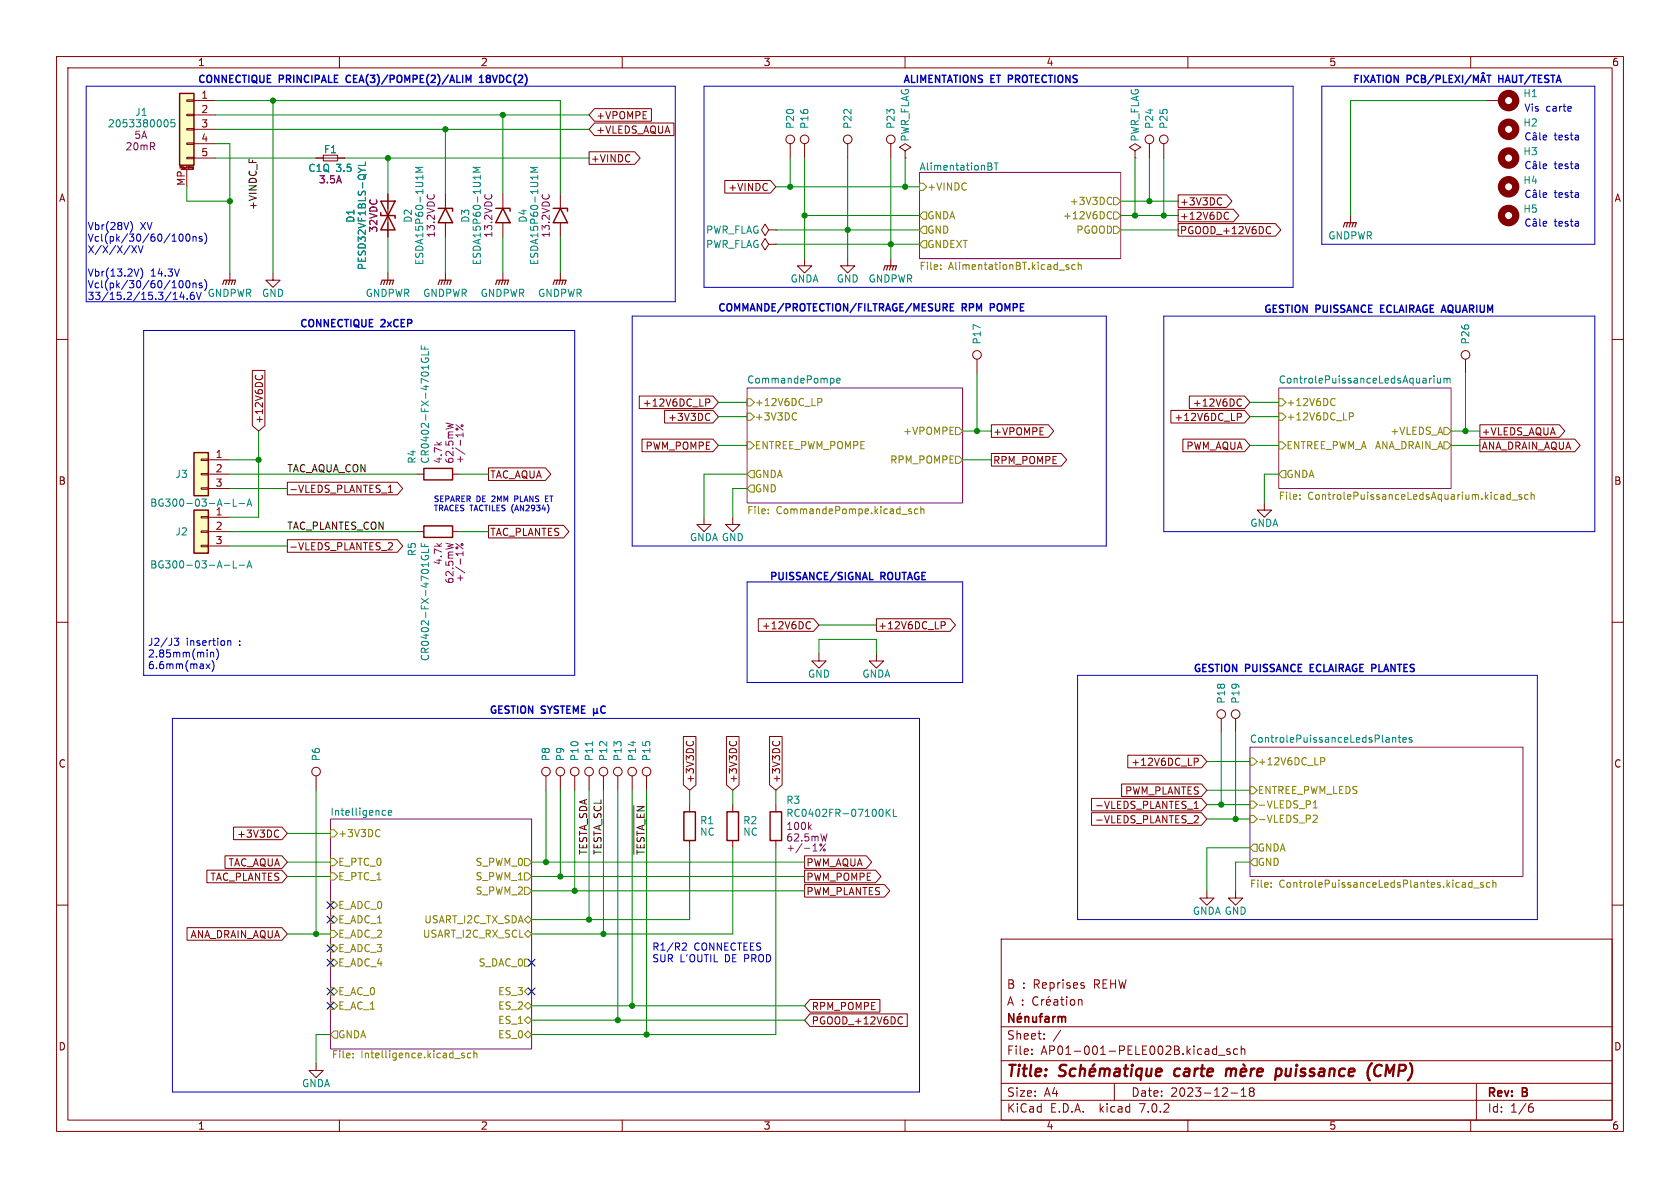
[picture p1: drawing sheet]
<svg xmlns="http://www.w3.org/2000/svg" width="297mm" height="210mm" viewBox="0 0 297 210" stroke-linecap="round" stroke-linejoin="round" font-family="sans-serif">
<g fill="none" stroke="#840000" stroke-width=".18">
<path d="M10 10h277v190h-277zM12 12h273v186h-273zM33 17.7h1.3v.2h-1.3zM34.3 17.8h3.8M60 10v2M105.1 19.2h10.1v2.2h-10.1l-1-1.1zM110 10v2M160 10v2M210 10v2M260 10v2M262.9 17.8h2.5M31.8 29.8v-.4l.2 .3 .1-.3v.4"/>
<path d="M32 30h2M33 27.8h1.3v.3h-1.3zM33 25.3h1.3v.2h-1.3zM33 22.7h1.3v.3h-1.3zM33 20.2h1.3v.2h-1.3zM33 30v3M33.3 29.4v.3M33.5 29.4h.1M34 29.6l.1 .1h.1M34 29.5h.2v.3l-.2 .1M34 29.5v.1M34.3 20.3h3.8"/>
<path d="M34.3 22.9h3.8M34.3 25.4h3.8M34.3 27.9h3.8M55.9 27.9h5.1M57.1 27.4h2.6v1h-2.6zM68.6 34.3v7.6M78.7 34.3v2.5M78.7 39.4v2.5M88.9 34.3v2.5M88.9 39.4v2.5M99.1 34.3v2.5M99.1 39.4v2.5"/>
<path d="M104.1 26.8h8.1l1 1.1-1 1.2h-8.1zM105.1 21.7h14.1v2.3h-14.1l-1-1.1zM128.1 31.9h8.1l1 1.1-1 1.1h-8.1zM139.7 25.4v2.5M142.2 25.4v2.5M149.9 25.4v2.5M157.5 25.4v2.5M160 26.7l1-.7-1-.6-1 .6 1 .7v1.2M160 27.9h.1M200.7 26.7l1-.7-1-.6-1.1 .6 1.1 .7v1.2M200.7 27.9h.1M203.2 25.4v2.5"/>
<path d="M205.7 25.4v2.5M208.3 34.4h8.5l1 1.2-1 1.1h-8.5zM208.3 37h9.7l1 1.1-1 1.1h-9.7zM208.3 39.5h17.2l.9 1.1-.9 1.2h-17.2zM215.7 35l.3 .1M216 36.1l-.3 .1M216.8 37.5l.4 .1M217.2 38.7l-.4 .1M238.8 38.1v1.3M10 60h2M40.6 48.3v1.2M48.3 48.3v1.2h1.2l-1.2 1.3-1.3-1.3h1.3"/>
<path d="M68.6 48.3v1.2M78.7 48.3v1.2M88.9 48.3v1.2M99.1 48.3v1.2M135.9 40.6l-.6-1-.7 1 .7 1.1 .6-1.1h1.3M135.9 43.2l-.6-1-.7 1 .7 1 .6-1h1.3M137.2 40.6h.1M137.2 43.2h.1M142.2 45.7v1.3h1.3l-1.3 1.3-1.2-1.3h1.2M149.9 45.7v1.3h1.2l-1.2 1.3-1.3-1.3h1.3M157.5 45.7v1.3M224.4 40l.2 .2"/>
<path d="M224.6 41.2l-.2 .1M285 60h2M44.6 65.5h2.2v9.7l-1.1 1-1.1-1zM45.2 66.3l-.1 .4M46.3 66.3l.1 .4M113 70h13l1 1.1-1 1.1h-13zM113.5 77.6h12.5l1 1.1-1 1.2h-12.5zM117.5 72.5h8.5l1 1.2-1 1.1h-8.5zM124.8 70.5h.4l.3 .3-.1 .3-.6 .1M125.2 73.1l.3 .1M125.5 74.2l-.3 .1M172.7 63.5v2.5"/>
<path d="M175.3 75.1h10l1 1.1-1 1.1h-10zM207 72.5h13l1 1.2-1 1.1h-13zM209.1 77.6h10.9l1 1.1-1 1.2h-10.9zM210.3 70h9.7l1 1.1-1 1.1h-9.7zM218.7 73.1h.5l.3 .2-.2 .4h-.6M218.9 70.6l.3-.1 .3 .1M219.5 71.7l-.3 .1-.3-.1M259.1 63.5v2.5M261.6 77.6h16.8l1 1.1-1 1.2h-16.8zM261.6 75.1h14.1l.9 1.1-.9 1.1h-14.1zM35.6 96.4h1.2v.2h-1.2zM35.6 93.9h1.2v.2h-1.2z"/>
<path d="M35.6 91.3h1.2v.3h-1.2zM35.6 86.2h1.2v.3h-1.2zM35.6 83.7h1.2v.2h-1.2zM35.6 81.2h1.2v.2h-1.2zM36.8 83.8h3.8M36.8 91.4h3.8M36.8 94h3.8M36.8 96.5h3.8M36.8 81.3h3.8M36.8 86.4h3.8M50.8 95.4h19.4l1 1.1-1 1.1h-19.4zM50.8 85.2h19.4l1 1.2-1 1.1h-19.4z"/>
<path d="M68.7 87h.7M68.8 86.1l.2-.3v1.2M68.8 95.9l.5 .1 .1 .3-.8 .9h.8M73.7 83.8h1.2M73.7 94h1.2M80 83.8h1.3M80 94h1.3M86.4 92.9h13.2l1 1.1-1 1.1h-13.2zM86.4 82.7h10l1 1.1-1 1.1h-10zM124.5 91.4v1.3h1.2l-1.2 1.3-1.3-1.3h1.3M129.5 91.4v1.3h1.3l-1.3 1.3-1.2-1.3h1.2M175.3 80.2h12.3l1 1.1-1 1.1h-12.3z"/>
<path d="M223.5 88.9v1.3h1.3l-1.3 1.2-1.3-1.2h1.3M10 110h2M134.1 109.4h9.7l1 1.1-1 1.1h-9.7zM142.7 110l.3-.1 .3 .1M143.3 111l-.3 .2-.3-.1M144.8 115.6v1.2h1.2l-1.2 1.3-1.3-1.3h1.3M154.9 115.6v1.2h1.3l-1.3 1.3-1.2-1.3h1.2M154.9 109.4h13.1l.9 1.1-.9 1.1h-13.1zM166.4 109.9h.5l.2 .2-.1 .4-.6 .1M285 110h2M55.9 137.2v2.5M96.5 137.2v2.5"/>
<path d="M99.1 137.2v2.5M101.6 137.2v2.5M104.1 137.2v2.5M106.7 137.2v2.5M109.2 137.2v2.5M111.8 137.2v2.5M114.3 137.2v2.5M120.8 130.2h2.2v8.5l-1.1 1-1.1-1zM121.4 131.1l-.1 .2M122.5 131.1l.1 .2M128.4 130.2h2.3v8.5l-1.2 1-1.1-1zM129.1 131.1l-.2 .2"/>
<path d="M130.1 131.1l.1 .2M136 130.2h2.3v8.5l-1.1 1-1.2-1zM136.7 131.1l-.1 .2M137.7 131.1l.1 .2M198.3 138.6h14.1l1 1.1-1 1.1h-14.1zM199.4 133.5h13l1 1.1-1 1.1h-13zM211.1 134h.5l.2 .3-.1 .3-.6 .1M215.9 127v2.5M218.4 127v2.5M10 160h2M36.6 153.8h13.2l1 1.1-1 1.2h-13.2zM39.8 151.3h10l1 1.1-1 1.1h-10z"/>
<path d="M41.3 146.2h8.5l1 1.1-1 1.1h-8.5zM49 146.7l.3 .1M49.3 147.9l-.3 .1M121.9 142.2v1.3M121.9 148.6v1.3M129.5 142.2v1.3M129.5 148.6v1.3M137.2 142.2v1.3M137.2 148.6v1.3M142.2 151.3h11l.9 1.1-.9 1.1h-11zM142.2 156.4h14.2l.9 1.1-.9 1.1h-14.2zM142.2 153.8h12.6l.9 1.1-.9 1.2h-12.6z"/>
<path d="M193 141.1h19.4l1 1.1-1 1.2h-19.4zM193 143.7h19.4l1 1.1-1 1.1h-19.4zM211.1 142.9h.7M211.1 142l.4-.4v1.3M211.3 144.2h.4l.1 .4-.7 .9h.7M213.4 157.5v1.3h1.2l-1.2 1.2-1.3-1.2h1.3M218.4 157.5v1.3h1.3l-1.3 1.2-1.2-1.2h1.2M285 160h2M33.1 164h16.7l1 1.1-1 1.1h-16.7zM143.2 179.2h17.2v2.3h-17.2l-1-1.2zM143.2 176.7h12.4v2.2h-12.4l-1-1.1zM159.3 179.7l.2 .2"/>
<path d="M177 166h108v32h-108zM178.1 177.7l.5-1.5 .5 1.5M178.3 177.3h.7M180.8 177.6v.1M180.8 176.8v.1M183.5 176.3a.6 .6 0 0 0-.7 0 .6 .6 0 0 0-.2 .8 .56 .56 0 0 0 .3 .5 .56 .56 0 0 0 .6 0M184.1 176.7v1M184.6 176.7l-.3 .1-.2 .2M185 177.2l.7-.1-.1-.3-.4-.1-.2 .2 .1 .7h.5M185.5 176.1l-.2 .2M186.4 176.8h.5l.1 .9M187 177.1h-.5a.29 .29 0 0 0-.2 .3 .29 .29 0 0 0 .2 .3l.5-.1"/>
<path d="M187.5 176.7h.6M187.7 176.2v1.3l.4 .2M188.6 176.2v.1M188.6 176.7v1M189.3 176.8l.2-.1 .4 .1 .1 .6-.1 .2-.4 .1-.2-.1zM190.6 176.8l.3-.1 .3 .1 .1 .9M190.6 176.7v1M191.5 174.2l.2 .2-.2 .3M191.5 173.7l.1 .1M55.9 188v1.2h1.2l-1.2 1.3-1.3-1.3h1.3M60 198v2M110 198v2"/>
<path d="M159.5 180.9l-.2 .1M160 198v2M177 194.5h108M177 191.5h108M177 187.5h108M177 181.5h108M182.4 186.3v.1M182.4 185.5v.1M184.6 183.6v.1M184.6 182.8v.1M197 191.5v3M210 198v2"/>
<path d="M214.6 185.4l.5 .1M215.1 184.9v1.5M215.1 186.3l-.5 .1M215.4 186.5h1.2M217.4 185.5l-.3-.1-.2 .2v.2l.5 .2v.3h-.5M217.6 193.2h1.2M218.8 185.5l-.4-.1-.3 .3v.4l.1 .2h.6M219.4 193.8h.9M219.4 192.7l.5-.4v1.5M219.4 185.5l.2-.1 .4 .1 .1 .9M219.4 184.9v1.5M221.1 192.9l-.2 .3v.5l.2 .1h.3l.3-.3-.1-.4-.2-.2"/>
<path d="M221.1 192.9l-.2-.2 .2-.4h.3l.3 .3-.3 .3M221.1 192.9h.3M260 198v2M261 191.5v6.5M270.5 195.7h.4l.2 .3-.1 .5-.5 .1M270.9 195.1l-.4 .1"/>
<circle cx="139.7" cy="24.6" r=".76"/>
<circle cx="142.2" cy="24.6" r=".76"/>
<circle cx="149.9" cy="24.6" r=".76"/>
<circle cx="157.5" cy="24.6" r=".76"/>
<circle cx="203.2" cy="24.6" r=".76"/>
<circle cx="205.7" cy="24.6" r=".76"/>
<circle cx="172.7" cy="62.7" r=".76"/>
<circle cx="259.1" cy="62.7" r=".76"/>
<circle cx="55.9" cy="136.4" r=".76"/>
<circle cx="96.5" cy="136.4" r=".76"/>
<circle cx="99.1" cy="136.4" r=".76"/>
<circle cx="101.6" cy="136.4" r=".76"/>
<circle cx="104.1" cy="136.4" r=".76"/>
<circle cx="106.7" cy="136.4" r=".76"/>
<circle cx="109.2" cy="136.4" r=".76"/>
<circle cx="111.8" cy="136.4" r=".76"/>
<circle cx="114.3" cy="136.4" r=".76"/>
<circle cx="215.9" cy="126.2" r=".76"/>
<circle cx="218.4" cy="126.2" r=".76"/>
</g>
<g fill="none" stroke="#840000" stroke-width=".4">
<path d="M188.5 188.3a.85 .85 0 0 0-1 .1 .45 .45 0 0 0 .2 .8l.3 .1a.49 .49 0 0 1 .4 .5 .49 .49 0 0 1-.5 .4l-.7-.1M190.2 189a.66 .66 0 0 0-1 .3l-.1 .6 .2 .2 .1 .1 .6-.1M191 189.1a.49 .49 0 0 1 .8 .1l-.1 1M191.1 188.2l-.3 2M192.6 189.6l1-.2v-.4l-.2-.1-.6 .1-.2 .9 .2 .3 .6-.1M193.5 188.1l-.3 .3M194.5 189.1a.49 .49 0 0 1 .8 .1M194.5 188.9l-.2 1.3M195.3 189.2a.5 .5 0 0 1 .8-.2v1.2M195.3 189.2l-.1 1M197.2 189l.2-.1 .5 .1v1.2M198 189.4l-.7 .1a.4 .4 0 0 0-.3 .3 .4 .4 0 0 0 .2 .4l.7-.1"/>
<path d="M198.7 188.9h.7M199 188.2l-.2 1.7 .1 .2 .4 .1M200.1 188.9l-.2 1.3M200.2 188.2v.2M200.2 188.2l-.1 .1 .1 .1M200.2 188.2l.1 .1-.1 .1M201.9 189a.66 .66 0 0 0-1 .3l-.1 .6 .2 .2 .2 .1 .5-.1M201.9 188.9l-.3 2M202.8 188.9l-.1 1.2a.57 .57 0 0 0 .8-.1M203.6 188.9l-.2 1.3M204.4 189.6l.9-.2v-.4l-.2-.1-.6 .1-.2 .9 .3 .3 .6-.1M207.6 189.3v.7"/>
<path d="M216.8 189.1a.49 .49 0 0 1 .9 .1M216.9 188.9l-.2 1.3M217.7 189.2a.5 .5 0 0 1 .8-.2l-.1 1.2M217.7 189.2l-.2 1M219.3 189.6l1-.2v-.4l-.2-.1-.6 .1-.2 .9 .2 .3 .6-.1M219.8 188.1l.3 .3M221.2 188.9l-.1 1.3M221.8 188.9l-.4 .1-.2 .3M222.3 189.6l.9-.2v-.4l-.6-.1-.3 .3v.9l.2 .1 .6-.1M225.7 189l.2-.1 .5 .1 .2 .3-.1 .6a.66 .66 0 0 1-1 .2M225.7 188.9l-.3 2M242.1 190.9l.1 .1"/>
<path d="M242.6 187.9l-.5 .6M243.7 188.2a1.2 1.2 0 0 0-.5 1.9l.3 .1"/>
</g>
<g fill="none" stroke="#840000" stroke-width=".3">
<path d="M179.2 179.2v1.5l-.8-1.5v1.5M180.4 179.1l-.3 .2M181.2 179.8l.2-.1 .4 .1 .1 .9M181.2 179.7v1M182.6 179.7v.9l.4 .1 .2-.1M183.2 179.7v1M183.7 179.7h.6M184.3 179.2l-.4 .2v1.3M184.8 179.8h.6v.9M186.1 179.7v1M186.6 179.7l-.3 .1-.2 .2M187.1 179.8l.4-.1 .2 .2"/>
<path d="M187.1 179.7v1M187.7 179.9l.2-.2 .4 .1 .1 .9M187.7 179.9v.8M179.9 180.2l.7-.1-.1-.3-.4-.1-.2 .2v.7h.6M185.4 180.1h-.5a.29 .29 0 0 0-.2 .3 .29 .29 0 0 0 .2 .3l.5-.1"/>
</g>
<g fill="#fff" stroke="#fff" stroke-width=".18">
<path d="M221 132.1h48.2v22.8h-48.2z"/>
<path d="M226.1 68.6h30.4v17.8h-30.4z"/>
<path d="M132.1 68.6h38.1v20.3h-38.1z"/>
<path d="M162.6 30.5h35.5v15.2h-35.5z"/>
<path d="M58.4 144.8h35.6v40.6h-35.6z"/>
</g>
<g fill="none" stroke="#840084" stroke-width=".18">
<path d="M162.6 30.5h35.5v15.2h-35.5zM78.8 74.8l1.3 .3M80.6 75.1l1.3 .9M81.9 76.5v.8M132.1 68.6h38.1v20.3h-38.1zM226.1 68.6h30.4v17.8h-30.4zM78.8 96l1.3 .3M80.6 96.1l1.3 .9M81.9 97.5v.7M221 132.1h48.2v22.8h-48.2zM58.4 144.8h35.6v40.6h-35.6zM143.1 146.2l.3 .4"/>
<path d="M143.4 145.8l-.5 .5M143.7 150.4h.8M145.9 149.2l-1 1.2M146.2 147.4l-.3 1.3"/>
<circle cx="81.7" cy="75.3" r=".18"/>
<circle cx="81.7" cy="96.2" r=".18"/>
<circle cx="145.7" cy="150.3" r=".18"/>
</g>
<g fill="none" stroke="#848400" stroke-width=".18">
<path d="M162.6 32.4h.6l.6 .6-.6 .7h-.6zM163.2 37.5h.6v1.2h-.6l-.6-.6zM196 37.5l.3-.1 .2 .1M196.3 34.9l.2 .1M196.5 36l-.2 .1M196.5 38.6l-.2 .1-.3-.1M196.8 34.9h.7l.6 .7-.6 .6h-.7zM196.8 37.5h.7l.6 .6-.6 .6h-.7zM163.2 42.5h.6v1.3h-.6l-.6-.6zM163.2 40h.6v1.3h-.6l-.6-.7zM166.3 47.5v.1M166.3 46.8v.2"/>
<path d="M188.5 47.2l.4 .1 .1 .2-.2 .1h-.4M188.5 46.8h.4M190.1 46.8h-.4l-.2 .2 .1 .6h.5M190.6 46.9l.2-.1h.3l.1 .8M190.6 46.4v1.2M196.8 40h.7l.6 .6-.6 .7h-.7zM132.1 73h.6l.6 .7-.6 .6h-.6zM132.1 78.1h.6l.6 .6-.6 .7h-.6zM132.1 70.5h.6l.6 .6-.6 .7h-.6zM140.6 73l.2 .1M140.8 74.1l-.2 .1M144.6 70.4h.5l.2 .3-.1 .3-.6 .1"/>
<path d="M168.9 75.6h.6l.7 .6-.7 .6h-.6zM226.1 73h.6l.6 .7-.6 .6h-.6zM226.1 78.1h.6l.6 .6-.6 .7h-.6zM226.1 70.5h.6l.6 .6-.6 .7h-.6zM235.7 70.4l.3 .2M236 71.6l-.3 .1M238.6 73h.4l.3 .2-.1 .4h-.6M255.3 75.6h.6l.6 .6-.6 .6h-.6zM255.3 78.1h.6l.6 .6-.6 .7h-.6zM132.7 83.2h.6v1.3h-.6l-.6-.7zM132.7 85.7h.6v1.3h-.6l-.6-.6zM135.8 90.7v.1"/>
<path d="M135.8 90v.1M160.8 90.4l.3 .1 .1 .1-.2 .2h-.3M160.8 90h.3M162.3 90h-.4l-.2 .2 .1 .6h.5M162.8 90.1l.2-.1h.3v.8M162.8 89.5v1.3M168.9 80.6h.6l.7 .7-.7 .6h-.6zM226.7 83.2h.6v1.3h-.6l-.6-.7zM229.8 88.2v.1M229.8 87.5v.1M267 87v1.3M267 87.5l-.4-.1-.2 .3 .1 .5h.5"/>
<path d="M267.3 88.4h1M269 87.5l-.3-.1-.2 .2 .1 .2 .4 .1v.3h-.5M270.1 87.5l-.3-.1-.3 .3 .2 .5h.4M270.7 87.5l.2-.1 .3 .1v.8M270.7 87v1.3M221 134h.6l.6 .6-.6 .7h-.6zM221 139.1h.6l.6 .6-.6 .6h-.6zM233.5 133.9h.5l.2 .3-.1 .3-.6 .1M58.4 146.7h.7l.6 .6-.6 .7h-.7zM58.4 151.8h.7l.6 .6-.6 .6h-.7zM58.4 154.3h.7l.6 .6-.6 .7h-.7zM58.4 159.4h.7l.6 .6-.6 .7h-.7z"/>
<path d="M66.9 146.6l.3 .2M67.2 147.8l-.3 .1M92.7 151.8h.6l.7 .6-.7 .6h-.6zM92.7 154.3h.6l.7 .6-.7 .7h-.6zM92.7 156.8h.6l.7 .7-.7 .6h-.6zM221 144.1h.6l.6 .7-.6 .6h-.6zM221 141.6h.6l.6 .6-.6 .7h-.6zM221.6 149.2h.6v1.3h-.6l-.6-.6zM221.6 151.8h.6v1.2h-.6l-.6-.6zM224.7 156.7v.2M224.7 156.1v.1M232.1 142.8h.8"/>
<path d="M232.1 141.9l.4-.3v1.2M232.3 144.1l.5 .1 .1 .3-.8 .9h.8M260.2 155.6v1.3M260.2 156.1l-.3-.1-.3 .3 .1 .5h.5M260.5 157h1M262.2 156.1l-.3-.1-.2 .2 .1 .2 .4 .1v.3h-.5M263.4 156.1l-.4-.1-.2 .3 .1 .5h.5M263.9 156.1l.2-.1 .3 .1 .1 .8M263.9 155.6v1.3M58.4 161.9h.7l.6 .7-.6 .6h-.7zM58.4 174.6h.7l.6 .7-.6 .6h-.7zM58.4 177.2h.7l.6 .6-.6 .6h-.7z"/>
<path d="M58.4 164.5h.7l.6 .6-.6 .6h-.7zM58.4 167h.7l.6 .6-.6 .7h-.7zM58.4 169.5h.7l.6 .7-.6 .6h-.7zM92.7 177.8l.6-.6 .7 .6-.7 .6zM92.7 169.5h.6l.7 .7-.7 .6h-.6zM92.7 162.6l.6-.7 .7 .7-.7 .6zM92.7 175.3l.6-.7 .7 .7-.7 .6zM93.3 164.5l.7 .6-.7 .6-.6-.6zM59.1 182.2h.6v1.3h-.6l-.7-.6zM62.4 186.9v.1M62.4 186.2v.1M81.6 186.4l.5 .4-.1 .2-.4-.1"/>
<path d="M82.1 186.2h-.3l-.2 .1M83.2 186.2h-.3l-.3 .2 .1 .5h.5M83.8 186.3l.2-.1h.3v.8M83.8 185.7v1.3M92.7 182.9l.6-.7 .7 .7-.7 .6zM92.7 180.3l.6-.6 .7 .6-.7 .7z"/>
</g>
<g fill="none" stroke="#008484" stroke-width=".18">
<path d="M29.3 21.2a.68 .68 0 0 1 .4 .6 .68 .68 0 0 1-.4 .6M30.9 21.2h-.6l-.1 .6 .2-.2 .4 .1 .1 .2v.4l-.2 .1-.5-.1M63.3 29.7l.7 .4M64.6 28.6v.6h-1.3M74.8 29.6h-1.3l.9 .4-.9 .4h1.3M74.8 31v.7M84.9 29.6h-1.3l1 .4-1 .4h1.3M84.9 31v.7M95.1 31v.7M95.1 29.6h-1.3l.9 .4-.9 .4h1.3M175.1 28.8l.2 .2-.2 .4 .3 .2-.1 .3-.2 .2M175.7 28.8h.8"/>
<path d="M176.1 28.8v1.3M74.5 61.1v.6h1.2M74.5 63.3a.59 .59 0 0 0 .6 .8 .59 .59 0 0 0 .6-.8h-.5v.2M75.1 61.3v.4M75.7 62.1v.6h-1.2M147.3 66.9l.1 .2-.1 .6M147.9 67.3l.6-.1v-.3h-.4l-.2 .1 .1 .7h.5M253.1 66.9l-.3 .1M253.5 66.4v.2M253.5 66.9v.8M254.1 66.9l.1 .8h.3l.2-.1M254.7 66.9v.8"/>
<path d="M255.3 67l.3-.1 .2 .1M255.3 66.9v.8M255.8 67l.2-.1h.3l.1 .8M255.8 67v.7M39.7 99.9h.9M39.7 89h.9M41.2 99.1v1.3h.7M41.2 88.2v1.3h.7M42.3 99.9h.9M42.3 89h.9M43.7 89.5l.4-1.3 .4 1.3M43.8 89.1h.6"/>
<path d="M74.5 96v.6h1.2M74.5 98.2a.59 .59 0 0 0 .6 .8 .59 .59 0 0 0 .6-.8h-.5v.2M75.1 96.2v.4M75.7 97v.6h-1.2M43.7 100.4l.4-1.3 .4 1.3M43.8 100h.6M104.7 131.1v.7M246.2 130.4v.8M246.2 130.5l.2-.1h.3v.8M247.2 130.4h.4M247.3 129.9v1.1l.3 .2M248 130.8l.6-.1v-.3h-.4l-.2 .1 .1 .7h.5"/>
<path d="M249.6 130.4h-.3l-.2 .1 .1 .2 .4 .2v.3h-.5M67.8 143.3h.4M68.2 144.1h-.4M68.6 143.7l.6-.1v-.3h-.4l-.2 .2 .1 .6h.5M156 143.2l.1 .3-.1 .7M156.7 143.1v1.2M156.8 143.6l.6 .7M157.4 143.1l-.7 .7M157.9 143.1v1.2h.6"/>
</g>
<g fill="none" stroke="#840000" stroke-width=".25">
<path d="M31.7 16.5h2.6v12.7h-2.6zM67.3 37.6v.5h2.5v.5M67.3 35.6l2.5 5h-2.5l2.5-5zM77.5 36.8h2.5v.5M78.7 36.8l1.3 2.6h-2.5zM87.6 36.8h2.6v.5M88.9 36.8l1.3 2.6h-2.6zM97.8 36.8h2.5v.5M99.1 36.8l1.2 2.6h-2.5zM34.3 90.2h2.5v7.6h-2.5zM34.3 80h2.5v7.6h-2.5zM74.9 82.8h5.1v2h-5.1z"/>
<path d="M74.9 93h5.1v2h-5.1zM120.9 143.5h2v5.1h-2zM128.5 143.5h2.1v5.1h-2.1zM136.1 143.5h2.1v5.1h-2.1z"/>
</g>
<g fill="none" stroke="#840000" stroke-width=".2">
<path d="M238.3 39.4l-.3 .7M238.8 39.4l-.3 .7M239.3 39.4l-.3 .7M39.4 50.3l.2-.8h2.1l-.3 .8M40.1 49.5l-.2 .8M40.6 49.5l-.2 .8M41.1 49.5l-.2 .8M67.3 50.3l.3-.8h2l-.3 .8M68.1 49.5l-.3 .8M68.6 49.5l-.3 .8M69.1 49.5l-.3 .8M77.5 50.3l.2-.8h2.1l-.3 .8"/>
<path d="M78.2 49.5l-.2 .8M78.7 49.5l-.2 .8M79.2 49.5l-.2 .8M87.6 50.3l.3-.8h2l-.2 .8M88.4 49.5l-.3 .8M88.9 49.5l-.3 .8M89.4 49.5l-.2 .8M97.8 50.3l.2-.8h2.1l-.3 .8M98.6 49.5l-.3 .8M99.1 49.5l-.3 .8M99.6 49.5l-.3 .8M156.2 47.8l.3-.8h2l-.3 .8"/>
<path d="M157 47l-.3 .8M157.5 47l-.3 .8M158 47l-.3 .8M237.5 40.1l.2-.7h2.1l-.3 .7"/>
</g>
<g fill="#ffffc2" stroke="#ffffc2" stroke-width=".18">
<path d="M31.7 16.5h2.6v12.7h-2.6z"/>
<path d="M34.3 90.2h2.5v7.6h-2.5z"/>
<path d="M34.3 80h2.5v7.6h-2.5z"/>
</g>
<g fill="none" stroke="#840000" stroke-width="1.3">
<circle cx="266.7" cy="17.8" r="1.27"/>
<circle cx="266.7" cy="38.1" r="1.27"/>
<circle cx="266.7" cy="33" r="1.27"/>
<circle cx="266.7" cy="27.9" r="1.27"/>
<circle cx="266.7" cy="22.9" r="1.27"/>
</g>
<path d="M112 142.4v8.6" fill="none" stroke="#000" stroke-width=".18"/>
<g fill="none" stroke="#0000c2" stroke-width=".18">
<path d="M15.2 15.2h104.2v38.1h-104.2zM124.5 15.2h104.1v35.6h-104.1zM233.7 15.2h48.2v28h-48.2zM23.1 39.1a1.47 1.47 0 0 1 0 1.9M270.5 23.6a.6 .6 0 0 0-.8 .4 .6 .6 0 0 0 .6 .7l.2-.1M270.5 28.7a.6 .6 0 0 0-.8 .4 .6 .6 0 0 0 .6 .7l.2-.1M270.5 33.7a.6 .6 0 0 0-.8 .5 .6 .6 0 0 0 .6 .7l.2-.1M270.5 38.8a.6 .6 0 0 0-.8 .5 .6 .6 0 0 0 .6 .7l.2-.1M271.1 24h.4l.1 .7M271.1 29h.4l.1 .8M271.1 34.1h.4l.1 .8M271.1 39.2h.4l.1 .8"/>
<path d="M271.1 23.6l.2-.2 .2 .2M271.1 28.7l.2-.2 .2 .2M271.1 33.7l.2-.1 .2 .1M271.1 38.8l.2-.2 .2 .2M271.6 24.2l-.4 .1-.2 .1 .2 .3h.4M271.6 29.3h-.4l-.2 .2 .2 .3h.4M271.6 34.4h-.4l-.2 .2 .2 .3 .4-.1M271.6 39.4l-.4 .1-.2 .2 .2 .3 .4-.1M272.2 23.5v1.1l.2 .1M272.2 28.5v1.1l.2 .2M272.2 33.6v1.1l.2 .2M272.2 38.7v1.1l.2 .2"/>
<path d="M272.8 24.3l.6-.1v-.2l-.4-.1-.2 .2 .1 .6h.5M272.8 29.4l.6-.1v-.3h-.4l-.2 .2 .1 .6h.5M272.8 34.5l.6-.1v-.3l-.4-.1-.2 .2 .1 .6h.5M272.8 39.6l.6-.2v-.2l-.4-.1-.2 .2 .1 .6h.5M23.3 43.4l.8 1.3M24.1 43.4l-.8 1.3M24.4 43.4l.5 1.3 .4-1.3M24.6 47.5l-.5 1.3M24.9 47.4a1.47 1.47 0 0 1 0 1.8M25.4 58.4h76.2v61h-76.2zM30.6 52.9h.7M31.7 41.6l.2-.2a.68 .68 0 0 1 .5 .6 .68 .68 0 0 1-.5 .6l-.2-.2"/>
<path d="M31.7 49.8l.2-.2a.68 .68 0 0 1 .5 .6 .68 .68 0 0 1-.5 .7l-.2-.3M32.1 51.6l-.3 .9h.8M32.4 52.1v.8M33 41.5l.2-.1a.68 .68 0 0 1 .4 .6 .68 .68 0 0 1-.4 .6l-.2-.1-.1-.3zM33 49.7l.2-.1a.68 .68 0 0 1 .4 .6 .68 .68 0 0 1-.4 .7l-.2-.1-.1-.4zM33.1 52.8v.1M34.1 41.8v.8M34.1 50v.9M34.1 41.9l.2-.1 .3 .1 .1 .7M34.1 50.1l.2-.1 .3 .1 .1 .8M34.2 51.7h-.3a.85 .85 0 0 0 0 1.2l.4-.1 .1-.4-.3-.3-.3 .1-.2 .2M34.7 51.7l.4 1.2 .5-1.2"/>
<path d="M35.7 41.9l-.3-.1-.2 .2 .1 .2 .4 .1v.3h-.5M35.7 50.1l-.3-.1-.2 .2 .1 .2 .4 .1v.3h-.5M36.2 49.4l.3 .6v.8M36.2 41.2a1.46 1.46 0 0 1 0 1.9M111.8 55.9h83.8v40.6h-83.8zM205.7 55.9h76.2v38.1h-76.2zM96.4 88.2h.4M96.9 87.7h-.5v1h.5M96.9 89.4l.1 .4-.1 .6M30.8 112.8h.8l-.4 .5 .3 .1v.6l-.1 .1-.5-.1M36.4 117.4l.7 .8M37.1 117.4l-.7 .8"/>
<path d="M37.2 115.3v.9M37.2 115.4l.2-.1 .3 .1 .1 .8M37.5 116.8a1.46 1.46 0 0 1 0 1.9M38.3 114.8a1.47 1.47 0 0 1 0 1.8M40.3 113.2v.9M40.3 113.4l.1-.2 .3 .1 .1 .8M132.1 102.9h38.1v17.8h-38.1zM190.5 119.4h81.3v43.2h-81.3zM30.5 127h132.1v66h-132.1zM120.8 166.7l.4 .1 .2 .3-.8 .9h.8"/>
</g>
<g fill="none" stroke="#0000c2" stroke-width=".25">
<path d="M82.4 14.6v-1.3l.4 .9 .5-.9v1.3M84.8 14.6h.7M84.8 13.7l.3-.4v1.3M248.8 14l.6-.1 .1-.2-.1-.3-.6-.1v1.3M250.8 13.4a.6 .6 0 0 0-.9 .5 .6 .6 0 0 0 .6 .7l.3-.1M251.3 13.3h.4l.3 .2-.3 .4 .3 .1v.3l-.2 .3h-.5zM251.3 13.9h.4M253.5 13.2l-1.1 1.7M253.9 14l.6-.1 .1-.2v-.3l-.7-.1v1.3M255.2 13.3v1.3h.6M256.2 13.9h.4M256.8 13.3h-.6v1.3h.6"/>
<path d="M257.2 13.3l.9 1.3M258.1 13.3l-.9 1.3M258.6 13.3v1.3M260.1 13.2l-1.1 1.7M260.5 14.6v-1.3l.4 .9 .4-.9v1.3M261.8 14.6l.4-1.3 .4 1.3M261.9 14.2h.6M261.9 13l.3-.2 .2 .2M262.9 13.3h.7M263.2 13.3v1.3M168 54.3h.4M168.6 53.7h-.6v1.3h.6"/>
<path d="M153.7 102.5h.6M96.4 124.9l-.5-.1-.2 .1v.4l.6 .2 .1 .3-.2 .3-.5-.1M96.8 124.8l.4 .7M97.2 125.5v.6M97.6 124.8l-.4 .7M98.7 124.9l-.5-.1-.2 .3 .1 .3 .5 .2v.4l-.1 .1-.5-.1M99.1 124.8h.7M99.4 124.8v1.3M100.2 125.4h.4M100.8 124.8h-.6v1.3h.6M101.4 126.1v-1.3l.4 .9 .4-.9v1.3M102.8 125.4h.4"/>
<path d="M103.4 124.8h-.6v1.3h.6M104.9 125.9l.2 .2h.3l.1-.2M104.9 125.2v1.3M105.5 125.9l.2 .2M105.5 125.2v.7M107 124.9a.6 .6 0 0 0-.8 .5 .6 .6 0 0 0 .6 .7l.2-.1"/>
</g>
<g fill="none" stroke="#008400" stroke-width=".18">
<path d="M38.1 17.8h61v16.5M48.3 17.8v30.5M262.9 17.8h-24.1v20.3M33 33v2.6h7.6M38.1 20.3h66M38.1 27.9h17.8M38.1 25.4h2.5v22.9M38.1 22.9h66M61 27.9h43.1M68.6 27.9v6.4M78.7 22.9v11.4M88.9 20.3v14"/>
<path d="M137.2 33h25.4M139.7 27.9v5.1M142.2 27.9v17.8M142.2 38.1h20.4M149.9 27.9v17.8M157.5 27.9v17.8M160 27.9v5.1M198.1 38.1h10.2M198.1 35.6h10.2M200.7 27.9v10.2M203.2 27.9v7.7M205.7 27.9v10.2"/>
<path d="M68.6 41.9v6.4M78.7 41.9v6.4M88.9 41.9v6.4M99.1 41.9v6.4M137.2 43.2h25.4M137.2 40.6h25.4M198.1 40.6h10.2M45.7 76.2v15.2h-5.1M127 73.7h5.1M127 78.7h5.1M127 71.1h5.1M170.2 76.2h5.1"/>
<path d="M172.7 66v10.2M221 73.7h5.1M221 78.7h5.1M221 71.1h5.1M256.5 76.2h5.1M256.5 78.7h5.1M259.1 66v10.2M40.6 86.4h10.2M40.6 81.3h5.1M40.6 83.8h33.1M40.6 94h33.1M40.6 96.5h10.2"/>
<path d="M81.3 83.8h5.1M81.3 94h5.1M132.1 86.4h-2.6v5M132.1 83.8h-7.6v7.6M170.2 81.3h5.1M226.1 83.8h-2.6v5.1M144.8 110.5h10.1M144.8 115.6v-2.6h10.1v2.6M55.9 139.7v25.4M96.5 139.7v12.7M99.1 139.7v15.2M101.6 139.7v17.8"/>
<path d="M104.1 139.7v22.9M106.7 139.7v25.4M109.2 139.7v40.6M111.8 139.7v38.1M114.3 139.7v43.2M121.9 139.7v2.5M129.5 139.7v2.5M137.2 139.7v2.5M213.4 134.6h7.6M213.4 139.7h7.6M215.9 129.5v12.7M218.4 129.5v15.3"/>
<path d="M50.8 152.4h7.6M50.8 154.9h7.6M50.8 147.3h7.6M94 152.4h48.2M94 154.9h48.2M94 157.5h48.2M121.9 149.9v12.7h-27.9M129.5 149.9v15.2h-35.5M137.2 149.9v33h-43.2M213.4 142.2h7.6M213.4 144.8h7.6M221 152.4h-2.6v5.1"/>
<path d="M221 149.9h-7.6v7.6M50.8 165.1h7.6M94 177.8h48.2M58.4 182.9h-2.5v5.1M94 180.3h48.2"/>
</g>
<g fill="none" stroke="#000084" stroke-width=".18">
<path d="M57.8 159.4l1.2 1.2M59 159.4l-1.2 1.2M57.8 177.2l1.2 1.2M57.8 167l1.2 1.2M57.8 174.7l1.2 1.2M57.8 162l1.2 1.2M57.8 169.6l1.2 1.2M59 177.2l-1.2 1.2M59 167l-1.2 1.2M59 174.7l-1.2 1.2M59 162l-1.2 1.2M59 169.6l-1.2 1.2"/>
<path d="M93.4 169.6l1.2 1.2M93.4 174.7l1.2 1.2M94.6 169.6l-1.2 1.2M94.6 174.7l-1.2 1.2"/>
</g>
<g fill="#008400" stroke="#008400" stroke-width=".18">
<circle cx="88.9" cy="20.3" r=".46"/>
<circle cx="55.9" cy="165.1" r=".46"/>
<circle cx="99.1" cy="154.9" r=".46"/>
<circle cx="101.6" cy="157.5" r=".46"/>
<circle cx="96.5" cy="152.4" r=".46"/>
<circle cx="78.7" cy="22.9" r=".46"/>
<circle cx="68.6" cy="27.9" r=".46"/>
<circle cx="40.6" cy="35.6" r=".46"/>
<circle cx="45.7" cy="81.3" r=".46"/>
<circle cx="48.3" cy="17.8" r=".46"/>
<circle cx="104.1" cy="162.6" r=".46"/>
<circle cx="114.3" cy="182.9" r=".46"/>
<circle cx="111.8" cy="177.8" r=".46"/>
<circle cx="109.2" cy="180.3" r=".46"/>
<circle cx="106.7" cy="165.1" r=".46"/>
<circle cx="142.2" cy="38.1" r=".46"/>
<circle cx="139.7" cy="33" r=".46"/>
<circle cx="149.9" cy="40.6" r=".46"/>
<circle cx="157.5" cy="43.2" r=".46"/>
<circle cx="160" cy="33" r=".46"/>
<circle cx="205.7" cy="38.1" r=".46"/>
<circle cx="200.7" cy="38.1" r=".46"/>
<circle cx="259.1" cy="76.2" r=".46"/>
<circle cx="172.7" cy="76.2" r=".46"/>
<circle cx="218.4" cy="144.8" r=".46"/>
<circle cx="215.9" cy="142.2" r=".46"/>
<circle cx="203.2" cy="35.6" r=".46"/>
</g>
<g font-size="2.8" fill="#840000">
<text x="178" y="190.8">Title:</text>
<text x="208.3" y="190.8">carte</text>
<text x="227.4" y="190.8">puissance</text>
<text x="244.2" y="190.8">(CMP)</text>
</g>
<g font-size="2.1" fill="#840000">
<text x="178" y="174.9">B : Reprises</text>
<text x="193.4" y="174.9">REHW</text>
<text x="178" y="183.9">Sheet:</text>
<text x="186.2" y="183.9">/</text>
<text x="178" y="186.6">File:</text>
<text x="184" y="186.6">AP01-001-PELE002B.kicad_sch</text>
<text x="178" y="196.8">KiCad</text>
<text x="178" y="194">Size:</text>
<text x="184.6" y="194">A4</text>
<text x="185.7" y="196.8">E.D.A.</text>
<text x="194.4" y="196.8">kicad</text>
<text x="200" y="194">Date:</text>
<text x="201.5" y="196.8">7.0.2</text>
<text x="206.9" y="194">2023-12-18</text>
<text x="263" y="194.2">Rev:</text>
<text x="263" y="196.8">Id:</text>
<text x="267" y="196.8">1/6</text>
<text x="269.2" y="194.2">B</text>
</g>
<g font-size="1.8" fill="#840000">
<text x="35" y="11.8">1</text>
<text x="85" y="11.8">2</text>
<text x="135" y="11.8">3</text>
<text x="185" y="11.8">4</text>
<text x="235" y="11.8">5</text>
<text x="285" y="11.8">6</text>
<text x="35.5" y="17.5">1</text>
<text x="35.5" y="20.1">2</text>
<text x="35.5" y="22.6">3</text>
<text x="105.4" y="23.8">+VLEDS_AQUA</text>
<text x="105.4" y="21.2">+VPOMPE</text>
<text x="35.5" y="25.1">4</text>
<text x="35.5" y="27.7">5</text>
<text x="104.5" y="28.9">+VINDC</text>
<text x="10.4" y="35.8">A</text>
<text x="32.8" y="32.9" transform="rotate(-90 32.8 32.9)">MP</text>
<text x="128.6" y="33.9">+VINDC</text>
<text x="285.4" y="35.8">A</text>
<text x="208.6" y="36.5">+3V3DC</text>
<text x="208.6" y="39">+12V6DC</text>
<text x="208.6" y="41.6">PGOOD_+12V6DC</text>
<text x="46.6" y="74.9" transform="rotate(-90 46.6 74.9)">+12V6DC</text>
<text x="113.5" y="72">+12V6DC_LP</text>
<text x="118" y="74.6">+3V3DC</text>
<text x="175.6" y="77.1">+VPOMPE</text>
<text x="207.5" y="74.6">+12V6DC_LP</text>
<text x="210.8" y="72">+12V6DC</text>
<text x="261.9" y="77.1">+VLEDS_AQUA</text>
<text x="38.1" y="81">1</text>
<text x="38.1" y="83.6">2</text>
<text x="114" y="79.7">PWM_POMPE</text>
<text x="175.6" y="82.2">RPM_POMPE</text>
<text x="209.6" y="79.7">PWM_AQUA</text>
<text x="261.9" y="79.7">ANA_DRAIN_AQUA</text>
<text x="10.3" y="85.8">B</text>
<text x="38.1" y="86.1">3</text>
<text x="51.1" y="87.3">-VLEDS_PLANTES_1</text>
<text x="86.7" y="84.7">TAC_AQUA</text>
<text x="285.3" y="85.8">B</text>
<text x="38.1" y="91.2">1</text>
<text x="38.1" y="93.7">2</text>
<text x="86.7" y="94.9">TAC_PLANTES</text>
<text x="38.1" y="96.3">3</text>
<text x="51.1" y="97.4">-VLEDS_PLANTES_2</text>
<text x="134.6" y="111.4">+12V6DC</text>
<text x="155.3" y="111.4">+12V6DC_LP</text>
<text x="10.3" y="135.8">C</text>
<text x="199.9" y="135.5">+12V6DC_LP</text>
<text x="285.3" y="135.8">C</text>
<text x="122.8" y="138.4" transform="rotate(-90 122.8 138.4)">+3V3DC</text>
<text x="130.5" y="138.4" transform="rotate(-90 130.5 138.4)">+3V3DC</text>
<text x="138.1" y="138.4" transform="rotate(-90 138.1 138.4)">+3V3DC</text>
<text x="193.5" y="143.2">-VLEDS_PLANTES_1</text>
<text x="198.8" y="140.6">PWM_PLANTES</text>
<text x="41.8" y="148.2">+3V3DC</text>
<text x="193.5" y="145.7">-VLEDS_PLANTES_2</text>
<text x="37.1" y="155.9">TAC_PLANTES</text>
<text x="40.3" y="153.3">TAC_AQUA</text>
<text x="142.6" y="153.3">PWM_AQUA</text>
<text x="142.6" y="155.9">PWM_POMPE</text>
<text x="142.6" y="158.4">PWM_PLANTES</text>
<text x="33.6" y="166">ANA_DRAIN_AQUA</text>
<text x="143.5" y="178.7">RPM_POMPE</text>
<text x="10.3" y="185.8">D</text>
<text x="143.5" y="181.3">PGOOD_+12V6DC</text>
<text x="285.3" y="185.8">D</text>
<text x="35" y="199.8">1</text>
<text x="85" y="199.8">2</text>
<text x="135" y="199.8">3</text>
<text x="185" y="199.8">4</text>
<text x="235" y="199.8">5</text>
<text x="285" y="199.8">6</text>
</g>
<g font-size="1.8" fill="#0000c2">
<text x="35.1" y="14.7">CONNECTIQUE</text>
<text x="49.5" y="14.7">PRINCIPALE</text>
<text x="61.7" y="14.7">CEA(3)/POMPE(2)/ALIM</text>
<text x="85.7" y="14.7">18VDC(2)</text>
<text x="159.8" y="14.7">ALIMENTATIONS ET PROTECTIONS</text>
<text x="239.3" y="14.7">FIXATION</text>
<text x="265.4" y="14.7">HAUT/TESTA</text>
<text x="269.5" y="19.8">Vis</text>
<text x="273.3" y="19.8">carte</text>
<text x="274.8" y="24.9">testa</text>
<text x="274.8" y="30">testa</text>
<text x="274.8" y="35.1">testa</text>
<text x="15.5" y="40.7">Vbr(28V)</text>
<text x="24.8" y="40.7">XV</text>
<text x="274.8" y="40.1">testa</text>
<text x="15.5" y="42.8">Vcl(pk/30/60/100ns)</text>
<text x="15.5" y="44.9">X/X/X/XV</text>
<text x="15.5" y="49">Vbr(13.2V)</text>
<text x="15.5" y="51">Vcl(pk/30/60/100ns)</text>
<text x="15.5" y="53.1">33/15.2/15.3/14.6V</text>
<text x="26.6" y="49">14.3V</text>
<text x="36.6" y="52.6">GNDPWR</text>
<text x="53.1" y="57.9">CONNECTIQUE</text>
<text x="67.5" y="57.9">2xCEP</text>
<text x="127" y="55.1">COMMANDE/PROTECTION/FILTRAGE/MESURE</text>
<text x="170.2" y="55.1">RPM</text>
<text x="175.5" y="55.1">POMPE</text>
<text x="223.5" y="55.4">GESTION</text>
<text x="232.7" y="55.4">PUISSANCE</text>
<text x="244.5" y="55.4">ECLAIRAGE AQUARIUM</text>
<text x="136.1" y="102.6">PUISSANCE/SIGNAL</text>
<text x="155.8" y="102.6">ROUTAGE</text>
<text x="26.2" y="114.2">J2/J3</text>
<text x="26.2" y="116.3">2.85mm(min)</text>
<text x="26.2" y="118.4">6.6mm(max)</text>
<text x="32.9" y="114.2">insertion</text>
<text x="42.3" y="114.2">:</text>
<text x="211.1" y="118.9">GESTION</text>
<text x="220.3" y="118.9">PUISSANCE</text>
<text x="232.1" y="118.9">ECLAIRAGE PLANTES</text>
<text x="86.6" y="126.2">GESTION</text>
<text x="115.3" y="168.1">R1/R2</text>
<text x="115.3" y="170.2">SUR L'OUTIL</text>
<text x="122.7" y="168.1">CONNECTEES</text>
<text x="128.2" y="170.2">DE PROD</text>
</g>
<g font-size="1.8" fill="#008484">
<text x="269.2" y="17.3">H1</text>
<text x="19" y="22.7">2053380005</text>
<text x="23.8" y="20.6">J1</text>
<text x="140.5" y="22.9" transform="rotate(-90 140.5 22.9)">P20</text>
<text x="143.1" y="22.9" transform="rotate(-90 143.1 22.9)">P16</text>
<text x="150.7" y="22.9" transform="rotate(-90 150.7 22.9)">P22</text>
<text x="158.3" y="22.9" transform="rotate(-90 158.3 22.9)">P23</text>
<text x="204" y="22.9" transform="rotate(-90 204 22.9)">P24</text>
<text x="206.6" y="22.9" transform="rotate(-90 206.6 22.9)">P25</text>
<text x="269.2" y="22.5">H2</text>
<text x="57.2" y="27.2">F1</text>
<text x="160.8" y="25.1" transform="rotate(-90 160.8 25.1)">PWR_FLAG</text>
<text x="201.5" y="25.1" transform="rotate(-90 201.5 25.1)">PWR_FLAG</text>
<text x="269.2" y="27.6">H3</text>
<text x="54.5" y="30.5">C1Q</text>
<text x="59.4" y="30.5">3.5</text>
<text x="162.6" y="30.2">AlimentationBT</text>
<text x="269.2" y="32.7">H4</text>
<text x="62.8" y="39.4" transform="rotate(-90 62.8 39.4)">D1</text>
<text x="73" y="39.4" transform="rotate(-90 73 39.4)">D2</text>
<text x="83.1" y="39.4" transform="rotate(-90 83.1 39.4)">D3</text>
<text x="93.3" y="39.4" transform="rotate(-90 93.3 39.4)">D4</text>
<text x="124.8" y="41.5">PWR_FLAG</text>
<text x="269.2" y="37.8">H5</text>
<text x="64.8" y="47.8" transform="rotate(-90 64.8 47.8)">PESD32VF1BLS-QYL</text>
<text x="75" y="46.9" transform="rotate(-90 75 46.9)">ESDA15P60-1U1M</text>
<text x="85.2" y="46.9" transform="rotate(-90 85.2 46.9)">ESDA15P60-1U1M</text>
<text x="95.3" y="46.9" transform="rotate(-90 95.3 46.9)">ESDA15P60-1U1M</text>
<text x="124.8" y="44">PWR_FLAG</text>
<text x="234.8" y="42.5">GNDPWR</text>
<text x="46.3" y="52.6">GND</text>
<text x="64.6" y="52.6">GNDPWR</text>
<text x="74.7" y="52.6">GNDPWR</text>
<text x="84.9" y="52.6">GNDPWR</text>
<text x="95.1" y="52.6">GNDPWR</text>
<text x="139.7" y="50.1">GNDA</text>
<text x="147.9" y="50.1">GND</text>
<text x="153.5" y="50.1">GNDPWR</text>
<text x="173.5" y="61" transform="rotate(-90 173.5 61)">P17</text>
<text x="259.9" y="61" transform="rotate(-90 259.9 61)">P26</text>
<text x="132.1" y="67.9">CommandePompe</text>
<text x="226.1" y="67.9">ControlePuissanceLedsAquarium</text>
<text x="73.7" y="82" transform="rotate(-90 73.7 82)">R4</text>
<text x="76" y="82" transform="rotate(-90 76 82)">CR0402-FX-4701GLF</text>
<text x="26.5" y="89.7">BG300-03-A-L-A</text>
<text x="31" y="84.6">J3</text>
<text x="31" y="94.8">J2</text>
<text x="121.9" y="95.8">GNDA GND</text>
<text x="221" y="93.3">GNDA</text>
<text x="26.5" y="100.6">BG300-03-A-L-A</text>
<text x="73.7" y="98.4" transform="rotate(-90 73.7 98.4)">R5</text>
<text x="76" y="116.9" transform="rotate(-90 76 116.9)">CR0402-FX-4701GLF</text>
<text x="142.8" y="120">GND</text>
<text x="152.4" y="120">GNDA</text>
<text x="216.7" y="124.5" transform="rotate(-90 216.7 124.5)">P18</text>
<text x="219.3" y="124.5" transform="rotate(-90 219.3 124.5)">P19</text>
<text x="221" y="131.4">ControlePuissanceLedsPlantes</text>
<text x="56.7" y="134.6" transform="rotate(-90 56.7 134.6)">P6</text>
<text x="97.3" y="134.6" transform="rotate(-90 97.3 134.6)">P8</text>
<text x="99.9" y="134.6" transform="rotate(-90 99.9 134.6)">P9</text>
<text x="102.4" y="134.6" transform="rotate(-90 102.4 134.6)">P10</text>
<text x="105" y="134.6" transform="rotate(-90 105 134.6)">P11</text>
<text x="107.5" y="134.6" transform="rotate(-90 107.5 134.6)">P12</text>
<text x="110" y="134.6" transform="rotate(-90 110 134.6)">P13</text>
<text x="112.6" y="134.6" transform="rotate(-90 112.6 134.6)">P14</text>
<text x="115.1" y="134.6" transform="rotate(-90 115.1 134.6)">P15</text>
<text x="138.9" y="142.3">R3</text>
<text x="58.4" y="144.3">Intelligence</text>
<text x="123.7" y="145.9">R1</text>
<text x="123.7" y="147.9">NC</text>
<text x="131.3" y="145.9">R2</text>
<text x="131.3" y="147.9">NC</text>
<text x="138.9" y="144.6">RC0402FR-07100KL</text>
<text x="210.8" y="161.9">GNDA GND</text>
<text x="53.3" y="192.3">GNDA</text>
</g>
<g font-size="1.8" fill="#840084">
<text x="22.1" y="26.7">20mR</text>
<text x="23.7" y="24.7">5A</text>
<text x="56.3" y="32.6">3.5A</text>
<text x="66.9" y="41.2" transform="rotate(-90 66.9 41.2)">32VDC</text>
<text x="77" y="42.1" transform="rotate(-90 77 42.1)">13.2VDC</text>
<text x="87.2" y="42.1" transform="rotate(-90 87.2 42.1)">13.2VDC</text>
<text x="97.3" y="42.1" transform="rotate(-90 97.3 42.1)">13.2VDC</text>
<text x="78.3" y="82" transform="rotate(-90 78.3 82)">4.7k</text>
<text x="80.3" y="82" transform="rotate(-90 80.3 82)">62.5mW</text>
<text x="82.1" y="82" transform="rotate(-90 82.1 82)">+/-1%</text>
<text x="78.3" y="99.9" transform="rotate(-90 78.3 99.9)">4.7k</text>
<text x="80.3" y="103.3" transform="rotate(-90 80.3 103.3)">62.5mW</text>
<text x="82.1" y="103" transform="rotate(-90 82.1 103)">+/-1%</text>
<text x="138.9" y="148.9">62.5mW</text>
<text x="138.9" y="146.9">100k</text>
<text x="138.9" y="150.7">+/-1%</text>
</g>
<g font-size="1.8" fill="#848400">
<text x="163.9" y="33.8">+VINDC</text>
<text x="163.9" y="38.9">GNDA</text>
<text x="163.9" y="41.5">GND</text>
<text x="187.8" y="38.9">+12V6DC</text>
<text x="189" y="36.4">+3V3DC</text>
<text x="190.2" y="41.5">PGOOD</text>
<text x="162.6" y="48">File:</text>
<text x="163.9" y="44">GNDEXT</text>
<text x="167.7" y="48">AlimentationBT.kicad_sch</text>
<text x="133.5" y="71.9">+12V6DC_LP</text>
<text x="227.4" y="71.9">+12V6DC</text>
<text x="133.5" y="74.5">+3V3DC</text>
<text x="159.5" y="77">+VPOMPE</text>
<text x="227.4" y="74.5">+12V6DC_LP</text>
<text x="245.7" y="77">+VLEDS_A</text>
<text x="133.5" y="79.6">ENTREE_PWM_POMPE</text>
<text x="157.3" y="82.1">RPM_POMPE</text>
<text x="227.4" y="79.6">ENTREE_PWM_A ANA_DRAIN_A</text>
<text x="133.5" y="84.6">GNDA</text>
<text x="133.5" y="87.2">GND</text>
<text x="226.1" y="88.6">File:</text>
<text x="227.4" y="84.6">GNDA</text>
<text x="231.2" y="88.6">ControlePuissanceLedsAquarium.kicad_sch</text>
<text x="132.1" y="91.1">File:</text>
<text x="137.2" y="91.1">CommandePompe.kicad_sch</text>
<text x="222.4" y="135.4">+12V6DC_LP</text>
<text x="222.4" y="140.5">ENTREE_PWM_LEDS</text>
<text x="222.4" y="143.1">-VLEDS_P1</text>
<text x="59.8" y="148.1">+3V3DC</text>
<text x="222.4" y="145.6">-VLEDS_P2</text>
<text x="59.8" y="153.2">E_PTC_0</text>
<text x="59.8" y="155.8">E_PTC_1</text>
<text x="84" y="153.2">S_PWM_0</text>
<text x="84" y="155.8">S_PWM_1</text>
<text x="222.4" y="150.7">GNDA</text>
<text x="222.4" y="153.2">GND</text>
<text x="59.8" y="160.8">E_ADC_0</text>
<text x="84" y="158.3">S_PWM_2</text>
<text x="221" y="157.2">File:</text>
<text x="226.1" y="157.2">ControlePuissanceLedsPlantes.kicad_sch</text>
<text x="59.8" y="163.4">E_ADC_1</text>
<text x="59.8" y="165.9">E_ADC_2</text>
<text x="74.6" y="165.9">USART_I2C_RX_SCL</text>
<text x="74.9" y="163.4">USART_I2C_TX_SDA</text>
<text x="59.8" y="168.5">E_ADC_3</text>
<text x="59.8" y="171">E_ADC_4</text>
<text x="84.5" y="171">S_DAC_0</text>
<text x="59.8" y="176.1">E_AC_0</text>
<text x="59.8" y="178.6">E_AC_1</text>
<text x="87.9" y="178.6">ES_2</text>
<text x="87.9" y="176.1">ES_3</text>
<text x="59.8" y="183.7">GNDA</text>
<text x="87.9" y="183.7">ES_0</text>
<text x="87.9" y="181.2">ES_1</text>
<text x="58.7" y="187.3">File:</text>
<text x="63.8" y="187.3">Intelligence.kicad_sch</text>
</g>
<g font-size="1.8">
<text x="45.5" y="37.3" transform="rotate(-90 45.5 37.3)">+VINDC_F</text>
<text x="50.8" y="83.6">TAC_AQUA_CON</text>
<text x="50.8" y="93.7">TAC_PLANTES_CON</text>
<text x="103.9" y="151.1" transform="rotate(-90 103.9 151.1)">TESTA_SDA</text>
<text x="106.4" y="151.1" transform="rotate(-90 106.4 151.1)">TESTA_SCL</text>
<text x="114" y="151.1" transform="rotate(-90 114 151.1)">~{TESTA_EN}</text>
</g>
<g font-size="1.4" fill="#0000c2">
<text x="76.7" y="88.8">SEPARER DE 2MM</text>
<text x="91.3" y="88.8">PLANS</text>
<text x="96.9" y="88.8">ET</text>
<text x="76.7" y="90.4">TRACES TACTILES (AN2934)</text>
</g>
<text font-size=".5" fill="#840000" x="31.6" y="30">Mounting</text>
</svg>
